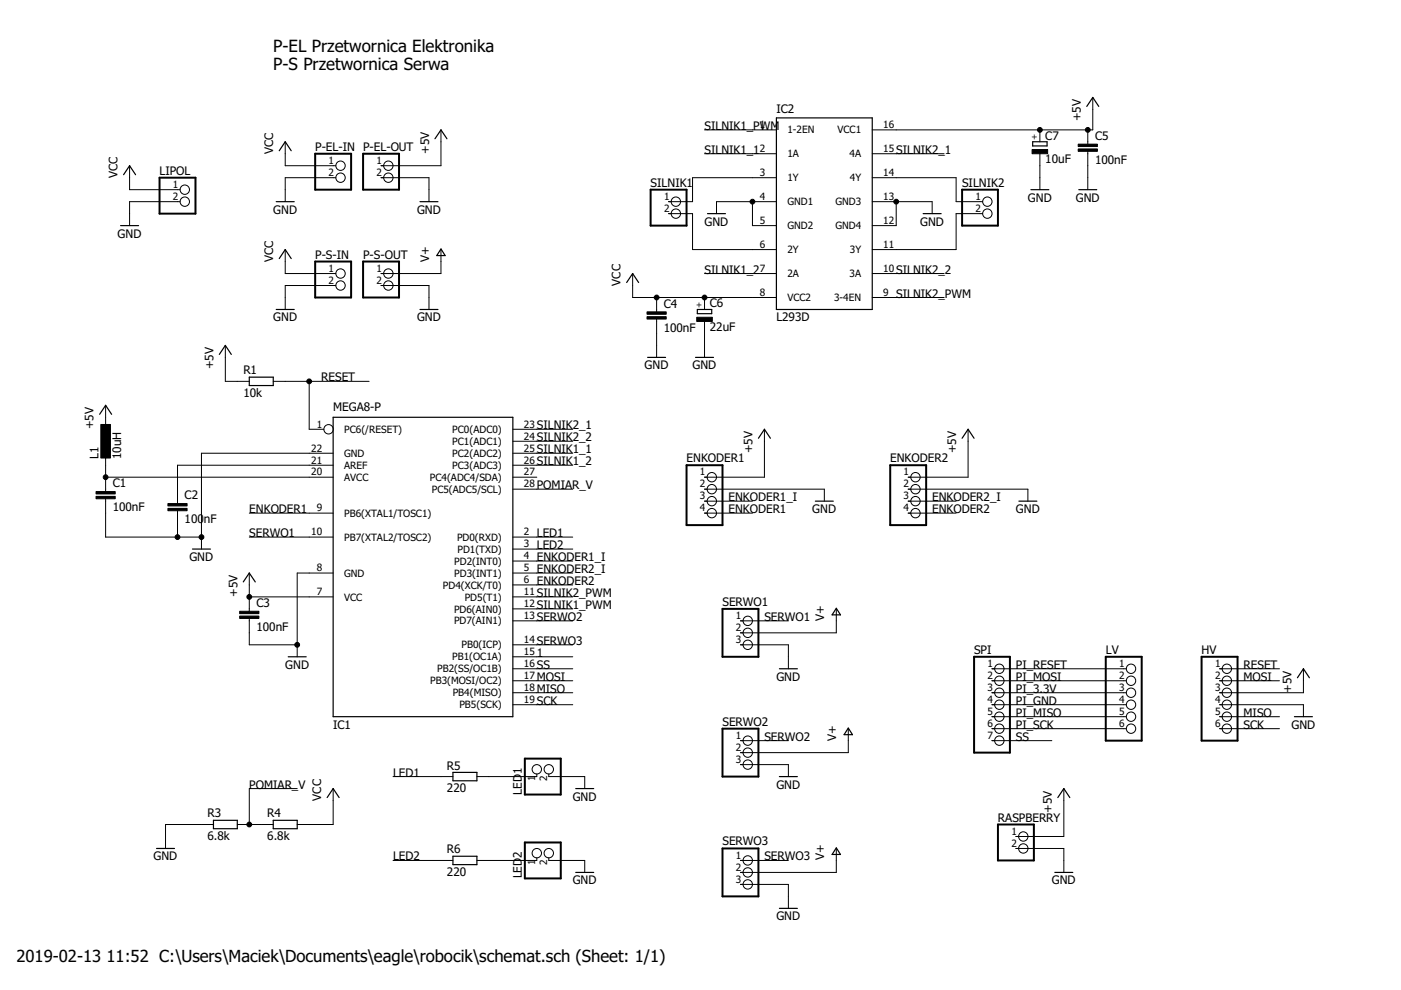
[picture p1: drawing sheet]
<svg xmlns="http://www.w3.org/2000/svg" width="297mm" height="210mm" viewBox="0 0 297 210" stroke-linecap="round" stroke-linejoin="round" font-family="sans-serif">
<g fill="none" stroke="#000" stroke-width=".25">
<path d="M26.2 37l1.3-1.9 1.2 1.9M59.2 32l1.3-1.9 1.2 1.9M92.2 29.4l1.3-1.9 1.3 1.9M164.6 25h20.3v40.6h-20.3zM218.9 30.1h3.1v.8h-3.1zM230.4 22.6l1.3-1.9 1.3 1.9M25.6 47.8h3.8M58.6 42.8h3.8M59.2 54.8l1.3-1.9 1.2 1.9M89 42.8h3.9M93.5 52.8l.9 1.4h-1.8zM132.9 59.9l1.2-1.9 1.3 1.9"/>
<path d="M150 45.3h3.8M195.7 45.3h3.8M218.6 40.2h3.8M228.7 40.2h3.8M46.5 75.1l1.3-1.9 1.2 1.9M52.9 80h5v1.7h-5zM58.6 65.6h3.8M89 65.6h3.9M137.3 75.8h3.8M147.5 75.8h3.8M147.8 65.6h3.1v.9h-3.1zM21.1 87.8l1.3-1.9 1.3 1.9"/>
<path d="M70.6 88.5h38.1v63.5h-38.1zM160.8 92.9l1.3-1.9 1.2 1.9M204 92.9l1.3-1.9 1.2 1.9M40.8 116.4h3.8M172.9 106.3h3.8M216 106.3h3.8M51.6 123.4l1.3-1.9 1.2 1.9M61.1 139.3h3.8M177.3 129l.9 1.4h-1.8zM165.2 141.8h3.9M179.9 154.4l.8 1.4h-1.7zM274.4 152h3.9"/>
<path d="M275.1 143.7l1.3-1.9 1.2 1.9M33.2 179.9h3.8M45.3 173.9h5v1.8h-5zM57.9 173.9h5.1v1.8h-5.1zM69.4 169.1l1.2-1.9 1.3 1.9M96 163.8h5.1v1.7h-5.1zM122.1 167.2h3.8M165.2 164.7h3.9M177.3 179.8l.9 1.4h-1.8zM224.3 169.1l1.3-1.9 1.2 1.9M96 181.5h5.1v1.8h-5.1zM122.1 185h3.8"/>
<path d="M165.2 192.6h3.9M223.6 185h3.9"/>
</g>
<g fill="none" stroke="#000" stroke-width=".21">
<path d="M27.5 35.1v5.1h10.7M60.5 30.1v5h10.7M71.2 37.7h-10.7v5.1M80.8 37.7h10.2v5.1M93.5 27.5v7.6h-12.7M149.4 27.5h15.2M149.4 32.6h15.2M164.6 37.7h-17.8v5.1h-5M184.9 32.6h15.3M184.9 37.7h17.8v5.1h5.6M220.5 27.5v2.6M220.5 32.6v7.6"/>
<path d="M230.6 27.5v3.1M230.6 32.1v8.1M231.7 20.7v6.8h-46.8M38.2 42.8h-10.7v5M60.5 52.9v5.1h10.7M93.5 52.9v5.1h-12.7M134.1 58v5.1h30.5M141.8 45.3h5v7.6h17.8M149.4 58h15.2M159.5 42.8v5h5.1M164.6 42.8h-12.7v2.5M184.9 42.8h12.7v2.5"/>
<path d="M184.9 58h15.3M190 42.8v5h-5.1M208.3 45.3h-5.6v7.6h-17.8M47.8 73.2v7.7h5.1M71.2 60.5h-10.7v5.1M80.8 60.5h10.2v5.1M139.2 63.1v3M139.2 67.6v8.2M149.4 63.1v2.5M149.4 68.2v7.6M184.9 63.1h15.3M22.4 85.9v5.1"/>
<path d="M22.4 96.1v8.1M57.9 80.9h20.4M65.6 80.9v10.1h3.1M70.6 96.1h-27.9v20.3M70.6 98.6h-33v8.2M108.7 96.1h12.7M108.7 98.6h12.7M108.7 93.6h12.7M108.7 91h12.7M162.1 91v10.2h-12.7M205.3 91v10.2h-12.7M22.4 105.7v8.2h20.3"/>
<path d="M22.4 101.2h48.2M37.6 108.3v5.6M52.9 113.9h17.7M52.9 108.8h17.7M108.7 113.9h12.7M108.7 101.2h5.1M108.7 119h12.7M108.7 116.4h12.7M108.7 103.7h12.7M149.4 108.8h10.1M149.4 103.7h25.4v2.6M149.4 106.3h10.1"/>
<path d="M192.6 108.8h10.1M192.6 103.7h25.3v2.6M192.6 106.3h10.1M52.9 126.6h17.7M52.9 131.1v5.6h10.1M52.9 121.5v8.1M70.6 121.5h-7.6v17.8M108.7 121.5h12.7M108.7 126.6h12.7M108.7 139.3h12.7M108.7 136.7h12.7M108.7 131.6h12.7"/>
<path d="M108.7 129.1h12.7M108.7 124h12.7M157 136.7h10.2v5.1M157 131.6h10.2M177.3 129.1v5.1h-20.3M108.7 149.4h12.7M108.7 146.9h12.7M108.7 144.3h12.7M108.7 141.8h12.7M157 157h10.2M179.9 154.5v5.1h-22.9M210.3 149.4h28.5"/>
<path d="M210.3 146.9h28.5M210.3 144.3h28.5M210.3 141.8h28.5M210.3 157h12.7M210.3 152h28.5M210.3 154.5h28.5M258.6 149.4h17.8v2.6M258.6 144.3h12.7M258.6 141.8h12.7M258.6 152h12.7M258.6 154.5h12.7M276.4 141.8v5.1h-17.8"/>
<path d="M45.3 174.8h-10.2v5.1M50.3 174.8h7.6M63 167.2h-10.1v7.6M70.6 167.2v7.6h-7.6M83.3 164.7h12.7M113.8 164.1v.6h-12.7M116.4 164.1v.6h7.6v2.5M157 162.1h10.2v2.6M177.3 179.9v5.1h-20.3M215.4 179.9h10.2v5.1M225.6 167.2v10.2h-10.2M83.3 182.4h12.7"/>
<path d="M113.8 181.9v.5h-12.7M116.4 181.9v.5h7.6v2.6M157 182.4h10.2M157 187.5h10.2v5.1"/>
<circle cx="72.2" cy="35.1" r=".99"/>
<circle cx="72.2" cy="37.7" r=".99"/>
<circle cx="82.3" cy="37.7" r=".99"/>
<circle cx="82.3" cy="35.1" r=".99"/>
<circle cx="39.2" cy="40.2" r=".99"/>
<circle cx="39.2" cy="42.8" r=".99"/>
<circle cx="72.2" cy="58" r=".99"/>
<circle cx="82.3" cy="58" r=".99"/>
<circle cx="143.3" cy="42.8" r=".99"/>
<circle cx="143.3" cy="45.3" r=".99"/>
<circle cx="209.3" cy="42.8" r=".99"/>
<circle cx="209.3" cy="45.3" r=".99"/>
<circle cx="72.2" cy="60.5" r=".99"/>
<circle cx="82.3" cy="60.5" r=".99"/>
<circle cx="69.7" cy="91" r=".99"/>
<circle cx="150.9" cy="101.2" r=".99"/>
<circle cx="150.9" cy="103.7" r=".99"/>
<circle cx="150.9" cy="106.3" r=".99"/>
<circle cx="150.9" cy="108.8" r=".99"/>
<circle cx="194.1" cy="101.2" r=".99"/>
<circle cx="194.1" cy="103.7" r=".99"/>
<circle cx="194.1" cy="106.3" r=".99"/>
<circle cx="194.1" cy="108.8" r=".99"/>
<circle cx="158.5" cy="134.2" r=".99"/>
<circle cx="158.5" cy="136.7" r=".99"/>
<circle cx="158.5" cy="131.6" r=".99"/>
<circle cx="158.5" cy="157" r=".99"/>
<circle cx="158.5" cy="159.6" r=".99"/>
<circle cx="211.9" cy="141.8" r=".99"/>
<circle cx="211.9" cy="154.5" r=".99"/>
<circle cx="211.9" cy="157" r=".99"/>
<circle cx="211.9" cy="144.3" r=".99"/>
<circle cx="211.9" cy="146.9" r=".99"/>
<circle cx="211.9" cy="149.4" r=".99"/>
<circle cx="211.9" cy="152" r=".99"/>
<circle cx="239.8" cy="144.3" r=".99"/>
<circle cx="239.8" cy="141.8" r=".99"/>
<circle cx="239.8" cy="154.5" r=".99"/>
<circle cx="239.8" cy="146.9" r=".99"/>
<circle cx="239.8" cy="149.4" r=".99"/>
<circle cx="239.8" cy="152" r=".99"/>
<circle cx="260.1" cy="144.3" r=".99"/>
<circle cx="260.1" cy="146.9" r=".99"/>
<circle cx="260.1" cy="141.8" r=".99"/>
<circle cx="260.1" cy="149.4" r=".99"/>
<circle cx="260.1" cy="154.5" r=".99"/>
<circle cx="260.1" cy="152" r=".99"/>
<circle cx="113.8" cy="163.1" r=".99"/>
<circle cx="116.4" cy="163.1" r=".99"/>
<circle cx="158.5" cy="162.1" r=".99"/>
<circle cx="217" cy="179.9" r=".99"/>
<circle cx="217" cy="177.4" r=".99"/>
<circle cx="113.8" cy="180.9" r=".99"/>
<circle cx="116.4" cy="180.9" r=".99"/>
<circle cx="158.5" cy="182.4" r=".99"/>
<circle cx="158.5" cy="187.5" r=".99"/>
<circle cx="158.5" cy="185" r=".99"/>
</g>
<g fill="none" stroke="#000" stroke-width=".42">
<path d="M33.8 37.7h7.6v7.6h-7.6zM66.8 32.6h7.6v7.6h-7.6zM77 32.6h7.6v7.6h-7.6zM66.8 55.5h7.6v7.6h-7.6zM77 55.5h7.6v7.6h-7.6zM137.9 40.2h7.7v7.6h-7.7zM204 40.2h7.6v7.6h-7.6zM145.6 98.6h7.6v12.7h-7.6zM188.7 98.6h7.7v12.7h-7.7zM153.2 129.1h7.6v10.2h-7.6zM206.5 139.3h7.6v20.3h-7.6zM234.4 139.3h7.7v17.7h-7.7z"/>
<path d="M254.8 139.3h7.6v17.7h-7.6zM153.2 154.5h7.6v10.2h-7.6zM111.3 160.8h7.6v7.7h-7.6zM111.3 178.6h7.6v7.6h-7.6zM153.2 179.9h7.6v10.2h-7.6zM211.6 174.8h7.6v7.6h-7.6z"/>
</g>
<g fill="#000" stroke="#000" stroke-width=".21">
<path d="M218.8 31.7h3.3v.9h-3.3zM228.6 31.6h4.1v.5h-4.1zM228.6 30.6h4.1v.5h-4.1zM137.2 67.1h4v.5h-4zM137.2 66.1h4v.5h-4zM147.7 67.3h3.3v.9h-3.3zM21.4 90h2v7.1h-2zM20.4 105.2h4v.5h-4zM20.4 104.2h4v.5h-4zM35.6 107.8h4.1v.5h-4.1zM35.6 106.8h4.1v.5h-4.1zM50.8 130.6h4.1v.5h-4.1z"/>
<path d="M50.8 129.6h4.1v.5h-4.1z"/>
</g>
<g fill="#000" stroke="#000" stroke-width=".21">
<circle cx="220.5" cy="27.5" r=".51"/>
<circle cx="230.6" cy="27.5" r=".51"/>
<circle cx="159.5" cy="42.8" r=".51"/>
<circle cx="190" cy="42.8" r=".51"/>
<circle cx="139.2" cy="63.1" r=".51"/>
<circle cx="149.4" cy="63.1" r=".51"/>
<circle cx="65.6" cy="80.9" r=".51"/>
<circle cx="22.4" cy="101.2" r=".51"/>
<circle cx="37.6" cy="113.9" r=".51"/>
<circle cx="42.7" cy="113.9" r=".51"/>
<circle cx="52.9" cy="126.6" r=".51"/>
<circle cx="63" cy="136.7" r=".51"/>
<circle cx="52.9" cy="174.8" r=".51"/>
</g>
<g font-size="3.6">
<text x="57.9" y="11">P-EL Przetwornica Elektronika</text>
<text x="57.9" y="14.8">P-S Przetwornica Serwa</text>
</g>
<g font-size="3.5">
<text x="3.5" y="203.9">2019-02-13</text>
<text x="22.6" y="203.9">11:52 C:\Users\Maciek\Documents\eagle\robocik\schemat.sch (Sheet: 1/1)</text>
</g>
<g font-size="2.5">
<text x="164.6" y="24">IC2</text>
<text x="149.4" y="27.5">SILNIK1_PWM</text>
<text x="221.6" y="29.6">C7</text>
<text x="229.1" y="25.7" transform="rotate(-90 229.1 25.7)">+5V</text>
<text x="232.2" y="29.7">C5</text>
<text x="57.9" y="32.6" transform="rotate(-90 57.9 32.6)">VCC</text>
<text x="66.8" y="32">P-EL-IN P-EL-OUT</text>
<text x="91" y="32.6" transform="rotate(-90 91 32.6)">+5V</text>
<text x="149.4" y="32.6">SILNIK1_1</text>
<text x="190" y="32.6">SILNIK2_1</text>
<text x="221.6" y="34.7">10uF</text>
<text x="232.2" y="34.8">100nF</text>
<text x="24.9" y="37.7" transform="rotate(-90 24.9 37.7)">VCC</text>
<text x="33.8" y="37.1">LIPOL</text>
<text x="137.9" y="39.6">SILNIK1</text>
<text x="204" y="39.6">SILNIK2</text>
<text x="57.9" y="45.3">GND</text>
<text x="88.4" y="45.3">GND</text>
<text x="149.4" y="47.8">GND</text>
<text x="195.1" y="47.8">GND</text>
<text x="217.9" y="42.8">GND</text>
<text x="228.1" y="42.8">GND</text>
<text x="24.9" y="50.4">GND</text>
<text x="57.9" y="55.5" transform="rotate(-90 57.9 55.5)">VCC</text>
<text x="66.8" y="54.8">P-S-IN</text>
<text x="77" y="54.8">P-S-OUT</text>
<text x="91" y="55.5" transform="rotate(-90 91 55.5)">V+</text>
<text x="149.4" y="58">SILNIK1_2</text>
<text x="190" y="58">SILNIK2_2</text>
<text x="131.6" y="60.5" transform="rotate(-90 131.6 60.5)">VCC</text>
<text x="140.7" y="65.2">C4</text>
<text x="150.5" y="65.1">C6</text>
<text x="190" y="63.1">SILNIK2_PWM</text>
<text x="57.9" y="68.2">GND</text>
<text x="88.4" y="68.2">GND</text>
<text x="140.7" y="70.3">100nF</text>
<text x="150.5" y="70.2">22uF</text>
<text x="164.6" y="68.2">L293D</text>
<text x="45.2" y="78.3" transform="rotate(-90 45.2 78.3)">+5V</text>
<text x="51.6" y="79.4">R1</text>
<text x="68.1" y="80.9">RESET</text>
<text x="136.7" y="78.3">GND</text>
<text x="146.8" y="78.3">GND</text>
<text x="51.6" y="84.2">10k</text>
<text x="70.6" y="87.2">MEGA8-P</text>
<text x="19.8" y="91" transform="rotate(-90 19.8 91)">+5V</text>
<text x="113.8" y="93.6">SILNIK2_2</text>
<text x="113.8" y="91">SILNIK2_1</text>
<text x="20.9" y="97.4" transform="rotate(-90 20.9 97.4)">L1</text>
<text x="25.7" y="97.4" transform="rotate(-90 25.7 97.4)">10uH</text>
<text x="113.8" y="96.1">SILNIK1_1</text>
<text x="113.8" y="98.6">SILNIK1_2</text>
<text x="145.6" y="98">ENKODER1</text>
<text x="159.5" y="96.1" transform="rotate(-90 159.5 96.1)">+5V</text>
<text x="188.7" y="98">ENKODER2</text>
<text x="202.7" y="96.1" transform="rotate(-90 202.7 96.1)">+5V</text>
<text x="23.9" y="103.3">C1</text>
<text x="39.1" y="105.9">C2</text>
<text x="113.8" y="103.7">POMIAR_V</text>
<text x="154.4" y="106.2">ENKODER1_I</text>
<text x="197.6" y="106.2">ENKODER2_I</text>
<text x="23.9" y="108.4">100nF</text>
<text x="39.1" y="110.9">100</text>
<text x="43.2" y="110.9">nF</text>
<text x="52.9" y="113.9">SERWO1</text>
<text x="52.9" y="108.8">ENKODER1</text>
<text x="113.8" y="113.9">LED1</text>
<text x="154.4" y="108.8">ENKODER1</text>
<text x="172.2" y="108.8">GND</text>
<text x="197.6" y="108.8">ENKODER2</text>
<text x="215.4" y="108.8">GND</text>
<text x="40.2" y="118.9">GND</text>
<text x="113.8" y="118.9">ENKODER1_I</text>
<text x="113.8" y="116.4">LED2</text>
<text x="113.8" y="121.5">ENKODER2_I</text>
<text x="113.8" y="124">ENKODER2</text>
<text x="50.3" y="126.6" transform="rotate(-90 50.3 126.6)">+5V</text>
<text x="54.4" y="128.7">C3</text>
<text x="113.8" y="131.6">SERWO2</text>
<text x="113.8" y="129.1">SILNIK1_PWM</text>
<text x="113.8" y="126.6">SILNIK2_PWM</text>
<text x="153.2" y="128.5">SERWO1</text>
<text x="162.1" y="131.6">SERWO1</text>
<text x="174.8" y="131.6" transform="rotate(-90 174.8 131.6)">V+</text>
<text x="54.4" y="133.8">100nF</text>
<text x="113.8" y="136.7">SERWO3</text>
<text x="60.5" y="141.8">GND</text>
<text x="113.8" y="141.8">SS</text>
<text x="113.8" y="139.3">1</text>
<text x="206.5" y="138.6">SPI</text>
<text x="215.4" y="141.8">PI_RESET</text>
<text x="234.4" y="138.6">LV</text>
<text x="254.8" y="138.6">HV</text>
<text x="263.7" y="141.8">RESET</text>
<text x="113.8" y="144.3">MOSI</text>
<text x="113.8" y="146.9">MISO</text>
<text x="113.8" y="149.4">SCK</text>
<text x="164.6" y="144.3">GND</text>
<text x="215.4" y="144.3">PI_MOSI</text>
<text x="215.4" y="146.9">PI_3.3V</text>
<text x="215.4" y="149.4">PI_GND</text>
<text x="263.7" y="144.3">MOSI</text>
<text x="273.8" y="146.9" transform="rotate(-90 273.8 146.9)">+5V</text>
<text x="70.6" y="154.5">IC1</text>
<text x="153.2" y="153.9">SERWO2</text>
<text x="215.4" y="152">PI_MISO</text>
<text x="215.4" y="154.5">PI_SCK</text>
<text x="263.7" y="152">MISO</text>
<text x="263.7" y="154.5">SCK</text>
<text x="273.8" y="154.5">GND</text>
<text x="162.1" y="157">SERWO2</text>
<text x="177.3" y="157" transform="rotate(-90 177.3 157)">V+</text>
<text x="215.4" y="157">SS</text>
<text x="52.9" y="167.2">POMIAR_V</text>
<text x="83.3" y="164.7">LED1</text>
<text x="94.8" y="168">220</text>
<text x="94.8" y="163.2">R5</text>
<text x="110.6" y="164.1" transform="rotate(-90 110.6 164.1)">1</text>
<text x="164.6" y="167.2">GND</text>
<text x="44" y="173.3">R3</text>
<text x="56.7" y="173.3">R4</text>
<text x="68.1" y="169.7" transform="rotate(-90 68.1 169.7)">VCC</text>
<text x="110.6" y="168.5" transform="rotate(-90 110.6 168.5)">LED</text>
<text x="121.4" y="169.7">GND</text>
<text x="223" y="172.3" transform="rotate(-90 223 172.3)">+5V</text>
<text x="44" y="178.1">6.8k</text>
<text x="56.7" y="178.1">6.8k</text>
<text x="153.2" y="179.3">SERWO3</text>
<text x="211.6" y="174.2">RASPBERRY</text>
<text x="32.5" y="182.4">GND</text>
<text x="83.3" y="182.4">LED2</text>
<text x="94.8" y="185.7">220</text>
<text x="94.8" y="180.9">R6</text>
<text x="110.6" y="181.9" transform="rotate(-90 110.6 181.9)">2</text>
<text x="162.1" y="182.4">SERWO3</text>
<text x="174.8" y="182.4" transform="rotate(-90 174.8 182.4)">V+</text>
<text x="110.6" y="186.2" transform="rotate(-90 110.6 186.2)">LED</text>
<text x="121.4" y="187.5">GND</text>
<text x="223" y="187.5">GND</text>
<text x="164.6" y="195.1">GND</text>
</g>
<g font-size="2.1">
<text x="161.1" y="27.2">1</text>
<text x="166.9" y="28.3">1-2EN</text>
<text x="177.6" y="28.3">VCC1</text>
<text x="187.3" y="27.2">16</text>
<text x="69.7" y="34.8">1</text>
<text x="79.8" y="34.8">1</text>
<text x="161.1" y="32.3">2</text>
<text x="166.9" y="33.4">1A</text>
<text x="180.1" y="33.4">4A</text>
<text x="187.3" y="32.3">15</text>
<text x="36.7" y="39.9">1</text>
<text x="69.7" y="37.3">2</text>
<text x="79.8" y="37.3">2</text>
<text x="161.1" y="37.3">3</text>
<text x="166.9" y="38.4">1Y</text>
<text x="180.2" y="38.4">4Y</text>
<text x="187.3" y="37.3">14</text>
<text x="36.7" y="42.4">2</text>
<text x="140.8" y="42.4">1</text>
<text x="140.8" y="44.9">2</text>
<text x="161.1" y="42.4">4</text>
<text x="161.1" y="47.5">5</text>
<text x="166.9" y="43.5">GND1</text>
<text x="177.1" y="43.5">GND3</text>
<text x="187.3" y="42.4">13</text>
<text x="187.3" y="47.5">12</text>
<text x="206.8" y="42.4">1</text>
<text x="206.8" y="44.9">2</text>
<text x="161.1" y="52.6">6</text>
<text x="166.9" y="48.6">GND2</text>
<text x="166.9" y="53.7">2Y</text>
<text x="177.1" y="48.6">GND4</text>
<text x="180.2" y="53.7">3Y</text>
<text x="187.3" y="52.6">11</text>
<text x="69.7" y="57.6">1</text>
<text x="79.8" y="57.6">1</text>
<text x="161.1" y="57.6">7</text>
<text x="166.9" y="58.8">2A</text>
<text x="180.1" y="58.8">3A</text>
<text x="187.3" y="57.6">10</text>
<text x="69.7" y="60.2">2</text>
<text x="79.8" y="60.2">2</text>
<text x="161.1" y="62.7">8</text>
<text x="166.9" y="63.8">VCC2</text>
<text x="176.9" y="63.8">3-4EN</text>
<text x="187.3" y="62.7">9</text>
<text x="66" y="95.7">22</text>
<text x="67.1" y="90.7">1</text>
<text x="73" y="91.8">PC6(/RESET)</text>
<text x="95.9" y="94.3">PC1(ADC1)</text>
<text x="95.9" y="91.8">PC0(ADC0)</text>
<text x="111.1" y="95.7">25</text>
<text x="111.1" y="93.2">24</text>
<text x="111.1" y="90.7">23</text>
<text x="66" y="98.3">21</text>
<text x="66" y="100.8">20</text>
<text x="73" y="96.9">GND</text>
<text x="73" y="99.4">AREF</text>
<text x="73" y="101.9">AVCC</text>
<text x="91.1" y="101.9">PC4(ADC4/SDA)</text>
<text x="95.9" y="99.4">PC3(ADC3)</text>
<text x="95.9" y="96.9">PC2(ADC2)</text>
<text x="111.1" y="100.8">27</text>
<text x="111.1" y="98.3">26</text>
<text x="148.4" y="100.8">1</text>
<text x="191.6" y="100.8">1</text>
<text x="91.5" y="104.5">PC5(ADC5/SCL)</text>
<text x="111.1" y="103.4">28</text>
<text x="148.4" y="103.4">2</text>
<text x="148.4" y="105.9">3</text>
<text x="191.6" y="103.4">2</text>
<text x="191.6" y="105.9">3</text>
<text x="66" y="113.5">10</text>
<text x="67.1" y="108.4">9</text>
<text x="73" y="109.6">PB6(XTAL1/TOSC1)</text>
<text x="111.1" y="113.5">2</text>
<text x="148.4" y="108.4">4</text>
<text x="191.6" y="108.4">4</text>
<text x="73" y="114.6">PB7(XTAL2/TOSC2)</text>
<text x="96.3" y="119.7">PD2(INT0)</text>
<text x="96.9" y="114.6">PD0(RXD)</text>
<text x="97" y="117.2">PD1(TXD)</text>
<text x="111.1" y="118.6">4</text>
<text x="111.1" y="116.1">3</text>
<text x="67.1" y="121.1">8</text>
<text x="73" y="122.2">GND</text>
<text x="93.9" y="124.8">PD4(XCK/T0)</text>
<text x="96.3" y="122.2">PD3(INT1)</text>
<text x="111.1" y="123.7">6</text>
<text x="111.1" y="121.1">5</text>
<text x="67.1" y="126.2">7</text>
<text x="73" y="127.3">VCC</text>
<text x="96.3" y="129.9">PD6(AIN0)</text>
<text x="98.5" y="127.3">PD5(T1)</text>
<text x="111.1" y="131.3">13</text>
<text x="111.1" y="128.7">12</text>
<text x="111.1" y="126.2">11</text>
<text x="156" y="131.3">1</text>
<text x="96.3" y="132.4">PD7(AIN1)</text>
<text x="97.8" y="137.5">PB0(ICP)</text>
<text x="111.1" y="136.4">14</text>
<text x="156" y="133.8">2</text>
<text x="156" y="136.4">3</text>
<text x="92.7" y="142.6">PB2(SS/OC1B)</text>
<text x="95.9" y="140">PB1(OC1A)</text>
<text x="111.1" y="144">17</text>
<text x="111.1" y="141.4">16</text>
<text x="111.1" y="138.9">15</text>
<text x="209.4" y="141.4">1</text>
<text x="209.4" y="144">2</text>
<text x="237.3" y="141.4">1</text>
<text x="237.3" y="144">2</text>
<text x="257.6" y="141.4">1</text>
<text x="257.6" y="144">2</text>
<text x="91.2" y="145.1">PB3(MOSI/OC2)</text>
<text x="96" y="147.6">PB4(MISO)</text>
<text x="111.1" y="149.1">19</text>
<text x="111.1" y="146.5">18</text>
<text x="209.4" y="146.5">3</text>
<text x="209.4" y="149.1">4</text>
<text x="237.3" y="146.5">3</text>
<text x="237.3" y="149.1">4</text>
<text x="257.6" y="146.5">3</text>
<text x="257.6" y="149.1">4</text>
<text x="97.4" y="150.2">PB5(SCK)</text>
<text x="209.4" y="151.6">5</text>
<text x="209.4" y="154.1">6</text>
<text x="237.3" y="151.6">5</text>
<text x="237.3" y="154.1">6</text>
<text x="257.6" y="151.6">5</text>
<text x="257.6" y="154.1">6</text>
<text x="156" y="156.7">1</text>
<text x="156" y="159.2">2</text>
<text x="156" y="161.8">3</text>
<text x="209.4" y="156.7">7</text>
<text x="113.5" y="165.6" transform="rotate(-90 113.5 165.6)">1</text>
<text x="116" y="165.6" transform="rotate(-90 116 165.6)">2</text>
<text x="214.4" y="177">1</text>
<text x="214.4" y="179.5">2</text>
<text x="113.5" y="183.4" transform="rotate(-90 113.5 183.4)">1</text>
<text x="116" y="183.4" transform="rotate(-90 116 183.4)">2</text>
<text x="156" y="182.1">1</text>
<text x="156" y="184.6">2</text>
<text x="156" y="187.2">3</text>
</g>
<g font-size="1.8">
<text x="219.9" y="29.7" transform="rotate(-90 219.9 29.7)">+</text>
<text x="148.8" y="65.2" transform="rotate(-90 148.8 65.2)">+</text>
</g>
</svg>
